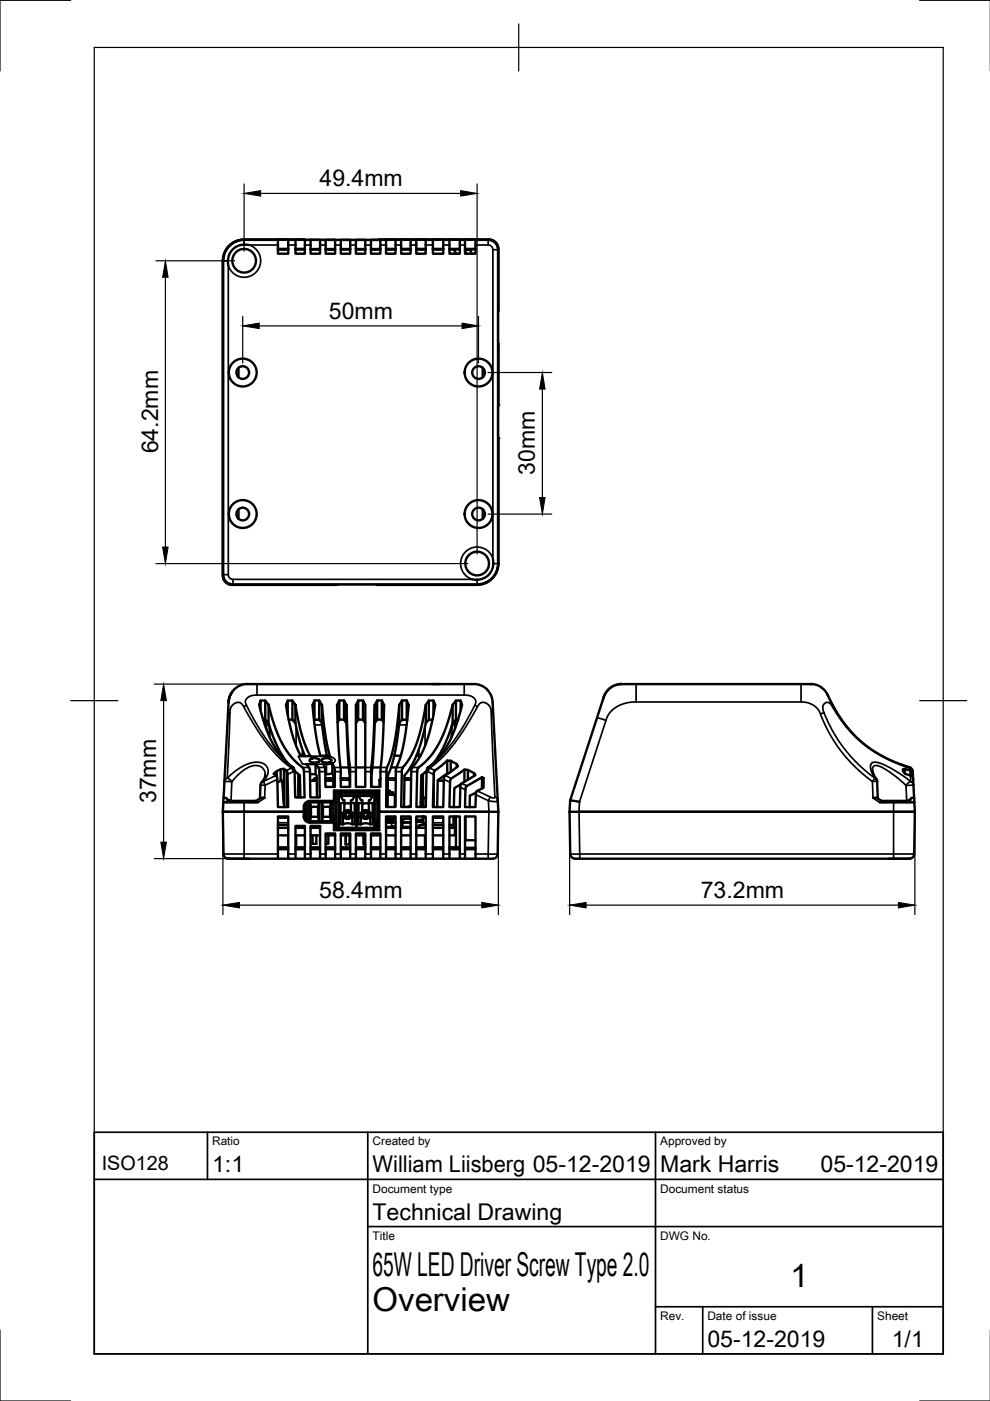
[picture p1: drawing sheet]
<svg xmlns="http://www.w3.org/2000/svg" width="210mm" height="297mm" viewBox="0 0 210 297" stroke-linecap="round" stroke-linejoin="round" font-family="sans-serif">
<!-- layer: Visible -->
<g fill="none" stroke="#000" stroke-width=".51">
<path d="M51.8 51.9l1 .1M51.8 50.8h12.6M51.8 50.8a4.5 4.5 0 0 0-4.5 4.5M51.8 51.9a3.7 3.7 0 0 0-3.4 4.4M58.9 50.8h2.2v3h-2.2zM58.9 52.8l1.3 .1M58.9 52.9h2.2M58.9 52.8h2.2M62.7 50.8h1.9v3h-1.9zM62.7 52.9h1.9M62.7 52.8h1.9M64.4 50.8h15.9"/>
<path d="M65.8 50.8h2.1v3h-2.1zM65.8 52.9h2.1M65.8 52.8h2.1M66.1 52.9h-.1M69 50.9h2.1v2.9h-2.1zM69 52.9h2.1M69 52.8h2.1M69.9 52.9h.1M70.7 52.9h.1M72.3 50.9h2v2.9h-2zM72.3 52.9h2M72.3 52.8h2"/>
<path d="M75.5 52.8h1.9M75.5 50.9h1.9v2.9h-1.9zM75.5 52.9h1.9M78.7 52.8l1.3 .1M78.7 50.9h1.9v2.9h-1.9zM78.7 52.8h1.9l-.5 .1M78.7 52.9h1.9M79.9 52.8v.1M81.9 50.8h2v3h-2zM81.9 52.9h2M81.9 52.8h2M83.9 52.8l-1.7 .1"/>
<path d="M85 50.8h2.1v3h-2.1zM85 52.9h2.1M85 52.8h2.1M87.1 52.8l-1.4 .1M88.3 50.8h2v3h-2zM88.3 52.9h2M88.3 52.8h2M90.3 52.8l-1.1 .1M91.8 50.8h2.2v3h-2.2zM91.8 52.9h2.2M91.8 52.8h2.2M94 52.8l-1.3 .1"/>
<path d="M95.3 52.9h1.2v.9M95.3 50.8h2.2v3h-2.2zM95.3 52.8h2.2M96.5 53.3l.2 .5M97.5 52.8l-1.3 .1M98.6 50.8h2.2v3h-2.2zM98.6 53.1l.3 .7M98.6 52.8h2.2M99.6 53h-1M100.8 52.8h-1.2l.5 1M50.6 78v2M102.3 78v2"/>
<path d="M105.6 65.9l.1-13.1a2.02 2.02 0 0 0-2-2h-23.3h23.3a2.02 2.02 0 0 1 2 2v33.1M105.6 72.9h.1M105.7 72.9v13M105.6 85.9v7M105.6 85.9h.1M105.6 92.9h.1M105.7 92.9v26.6a4.5 4.5 0 0 1-4.5 4.5M50.6 108v2M102.3 108v2M104.5 118.5a3.6 3.6 0 0 1-3.3 4.4M71.4 123.9l-22.1 .1a2.02 2.02 0 0 1-2.1-2v-66.7v66.7a2.02 2.02 0 0 0 2 2h52l-21.3-.1M100.1 122.8l1.1 .1"/>
<path d="M48.5 148.8l-1.1 20.4M49.6 146.2l-.9 1.4-.2 1.2 .2-1.3 .6-.9M49.6 146.2a5.6 5.6 0 0 1 4.1-1.2h46.2a4.2 4.2 0 0 1 3.4 1.2M55.2 150.6v-2.1a3.1 3.1 0 0 0 .1 2.3l1.2 3.9 1.6 3.4 1.6 2.4 2.4 2.2M55.2 148.5h1v4.1h-.4M56.2 148.5l.7 .9M56.5 152.8v1.7M56.9 149.4l1.3 4.4 1.4 3.5 1.1 1.9 1.1 1.4 2.6 2.4 .2 6.1h-2l-.1-5.5-.3-.9M56.9 149.4v3.9l-.7-.7M56.9 153.3l1 2.9 1 2.2 2 3.2M57.1 154v2.2M61 148.5a2.93 2.93 0 0 0-.1 2.4l1.1 4.9 .9 2.6 .8 1.7 .1 .2h2l-1-2.1-.9-2.7-1.3-6.1"/>
<path d="M61.2 152.6h.8M62 148.5l.6 .9v3.9l-.6-.7zM62 148.5h-1v3M62.6 153.3l.9 3.8 1.2 3.2M64.2 159.2l-.1 1M66.7 148.5a3.8 3.8 0 0 0-.3 2.7l.6 4.8 .9 4.3h1.6a.27 .27 0 0 0 .4 .1 .27 .27 0 0 0-.1-.5l-.8-4.2-.7-6.2M66.7 152.6l-.1 .2M67.7 148.5l.6 1v3.8l-.6-.7zM67.7 148.5h-1v4.1h1M68.3 153.3l.5 4.3 .5 2.7M71.9 148.5a3.7 3.7 0 0 0-.4 2.4l.3 7.5 .4 4.4v4h2v-3.8l-.4-5.1-.3-8.4M71.9 152.6l-.3 .6"/>
<path d="M72.9 148.5l.6 1v3.8l-.6-.7zM72.9 148.5h-1v4.1h1M73.5 153.3l.2 6.4 .4 4.7v2.4M75.9 148.5a4 4 0 0 0-.4 2.5v15.8h1.9v-16.7a1.78 1.78 0 0 0-.4-1.6v4.1l.4 .7M75.9 152.6l-.4 .7M77 148.5h-1.1v4.1h1.1M79.4 149.5l-.2 8-.5 5.5v3.8h2v-4l.4-4.7 .3-7.9a2.01 2.01 0 0 0-.4-1.7v4.1l.3 .6M79.4 153.3l-.3 7.7-.3 3.4v2.4M80 152.6l-.6 .7M80 148.5l-.6 1v3.8M81 148.5h-1v4.1h1M84.6 149.5l-.5 4.9-.5 3.4-.6 2.4-1 2.8-.1 8.1h2v-8l.9-2.4 .6-2.3 .6-3 .6-4.8a2.56 2.56 0 0 0-.4-2.1l.1 4.3"/>
<path d="M84.6 153.3l-1 6.9-.6 2.2-.8 2v6.7M85.2 152.6l-.6 .7M85.2 148.5l-.6 1v3.8M86.2 148.5h-1v4.1h1M88.7 159.2l.1 1M90.3 149.4l-1 4.8-1 3.6-1.4 2.9-1.7 2.4-.1 8h2l.1-8 .2-.3 1.7-2.5 1-2.2 1.2-3.7 .8-3.8a2.27 2.27 0 0 0-.2-2.1v3M90.3 153.3l-1 4-.8 2.4-1.4 3-1.3 1.7-.1 6.7M90.9 152.6l-.6 .7M90.9 148.5l-.6 .9v3.9M91.5 145h1.9M91.9 148.5h-1v4.1h.8M95.8 154v2.2"/>
<path d="M96 149.4l-1.4 4.8-1.5 3.4-1.8 2.7-2.8 2.7-.2 8.1h2l.1-7.5 .3-.9M96 153.3l-.9 2.7-1.1 2.4-1.9 3.3M96.5 152.8v1.7M96.7 152.6l-.7 .7M96.7 148.5l-.7 .9v3.9M97.7 150.6v-2.1a2.71 2.71 0 0 1-.1 2.5l-1.3 4.1-1.6 3.3-1.7 2.3-2.2 2M97.7 148.5h-1v4.1h.4M103.3 146.2l.8 1.1 .3 1.4 1.3 23.4M128 147.8l-7.1 21.9-.1 2.4M131.8 145h40.2M131.8 145l-1.3 .3-1 .5-.8 .8-.7 1.2M131.8 145a4.2 4.2 0 0 0-2.5 .9l-.8 .9-.5 1"/>
<path d="M171.9 145l1.4 .3 .9 .4M174.1 145.7l1.1 1.1 2 3.8 1.6 2.5 3 3.4 2.2 1.8 1.8 1.3 2.5 1.3 2.7 1.2M47.2 172.1h4.6M47.2 172.1l.2 9a1.01 1.01 0 0 0 .9 1M47.3 170.1h7.4M47.3 170.1l-.1 2M51.8 172.1h12.6l.1-1.4 .4-.6 .4-.2 5.5-.1v-2.2h9.6v4.5h23.3M51.8 172.1h12.6M53.9 170l-.2 .1M54.3 169.8h-5.4l-1-.6-.4-.1-.2 1M55.5 165.9l-.3 .6-.1 2.8M56.1 169.2h-.8l-1.5 .8"/>
<path d="M56.2 164.3l-.2 .8-.5 .8M58 164.1a2.32 2.32 0 0 1 2.3-1l.5 .3 .2 .6 .1 7.1h-2.2l-.1-6.2-.2-.4zM58.7 163.5v1.1M58.9 179.6h2.2M58.9 174.9h2.2M58.9 177.1h2.2M58.9 175.5h2.2M59.5 165.6l-.7 .3M59.9 160.2h-.4M60.2 163v7.3l-.4-4.8-.3 .1v-2.5M60.2 170.3v.8M62.2 162.7h.1"/>
<path d="M62.4 163.4l1.2 1 .1 4.7M62.7 179.6h1.9M62.7 177.1h1.9M62.7 175.5h1.9M62.8 177.1v2.5l.4 .5M63.2 164.1v5M63.8 160.2h.8M63.9 175.1v.4M64.4 173.1l.2 .7 .8 .6h5.4l.3-.3M64.4 173.1h.1M65.2 172.1h-.8v1M65.2 170.3v3.7"/>
<path d="M65.2 172.9l-.2 1M65.7 170.1v4M65.7 170.1l-.6 .2-.4 .7v2.4l.5 .6 .5 .1M65.7 161l.6-.2 .7-.1 .6 .3 .1 .3-.5 .3-.8 .1-.6-.2zM65.7 174.1h5.4M65.7 170.1h5.4M65.7 164.1h1.2M65.7 170.1l.2 1v2.1l-.2 .9M65.7 165.5h1.4M65.8 177.1h2.1M65.8 179.6h2.1M65.9 173.2h1.5l.2 .9"/>
<path d="M65.9 171.1h1.5M66 175.1l-.1 .4M66 175.3h.3M66.3 175.1v.4M66.3 177.1v1.8h.8v-1.8M66.4 165.4v.1M66.9 162h-2l.7 .8 .1 .5 .1 5.8h2l-.2-6.1-.7-1v2.1l.2 .3 .1 4.7M67.1 175.1v.4M67.1 165l-.4 .1-.2 .3M67.5 175.2v.3h.2M67.5 175.2h.1M67.6 170.1l-.2 1v2.1"/>
<path d="M67.6 175.2h-.1v.3M67.6 175.2h.3M67.7 170.1v4M67.9 175.2h-.4v.3h.4h-2.1M67.9 160.2h1.4M68.2 170.1v4M68.3 161l.4-.2 .8-.1 .6 .3 .2 .3-.5 .3-.9 .1-.7-.3zM68.3 170.1l.2 1v2.1l-.2 .9M68.5 173.2h1.5l.2 .9M68.5 171.1h1.5M69 165h1.7h-.9M69 165.5h1.7"/>
<path d="M69 177.1h2.1M69 179.6h2.1M69.6 177.1v1.8h-.6M70.2 170.1l-.2 1v2.1M70.2 170.1v4M70.5 161.8l-2 .2 .5 1.1v3.7h2l-.1-4.1-.4-.9 .2 5M70.5 164l-1.5 .1M70.7 170.1v4M70.7 172.9l.2 1.2M70.8 174.4v1.6l.3-.3h9M70.8 167.6l.3 .3h9M70.8 173.6h.4"/>
<path d="M70.9 174.1h.3M71.1 174.9h.1M71.1 174.1v1.6M71.1 167.9v2.2l-.3-.3M71.1 174.3h.1M71.1 174.3l.1 .6M71.2 175.3l-.1 .1M71.2 174.7h.1M71.2 174.9v.4M71.3 167.9v.2M71.8 168.1h-.5l-.1 1.5 .1 5.9M71.8 168.1h3.8v7.4h-3.8z"/>
<path d="M71.8 168.1v7.4h-.7M71.8 167.9v.2M72.1 168.6l.6 1.1h.3v.6h-.8v4.5h.5M72.2 173.1h.3l.2 .2v1.5M72.2 162.7h1.8M72.2 168.7h3M72.3 177.1h2M72.3 179.6h2M73 171.8v-1.5h1.4v1.5a.64 .64 0 0 0 .8 .6M73 171.8a.65 .65 0 0 1-.8 .6M73.3 172.3h.8v.9h-.8zM73.3 177.1v1.9z"/>
<path d="M74.1 177.1v1.9h-.8M74.2 165h-2h.2M74.7 174.8l-.8-.2-1.2 .2M75.2 173.1h-.3l-.2 .2M75.3 168.6l-.6 1.1h-.3v.6h.8v4.5h-.5v-1.5M75.5 177.1h1.9M75.5 162.7h1.9M75.5 179.6h1.9M75.6 168.1h3.8v7.4h-3.8zM75.6 167.9v.2M75.9 168.6l.6 1.1h.3v.6h-.8v4.5h.5M76 173.1h.3l.2 .2v1.5"/>
<path d="M76 168.7h3M76.8 171.8v-1.5h1.4v1.5a.63 .63 0 0 0 .8 .6M76.8 171.8a.65 .65 0 0 1-.8 .6M77.1 172.3h.8v.9h-.8zM77.1 177.1v1.9zM77.1 179h.3M78.5 173.3v1.5M78.5 174.8l-.8-.2-1.2 .2M78.7 177.1h1.9M78.7 179.6h1.9M79 162.7h1.7M79 173.1h-.3l-.2 .2"/>
<path d="M79.1 168.6l-.6 1.1h-.3v.6h.8v4.5h-.5M79.4 168.1h.5v7.4h-.5zM79.4 167.9v.2M79.9 175.5h.2M79.9 175.3h.2M79.9 168h.2M79.9 168.5h.2M79.9 167.9v.2M80 174.3h.1M80 174.4h.1M80 173.8h.1M80 173.5h.1"/>
<path d="M80.1 175.7l.3 .3h-9.6M80.1 175.7v-3.6h.3v3.9M80.4 172.1h23.3M80.4 167.6l-.3 .3v4.2M80.7 165l-.2 .4v1.4M81.9 175.3h2M81.9 174.3h2M81.9 174.4h2M81.9 173.5h1.8M81.9 177.1h2M81.9 175.5h2M81.9 173.8h.1"/>
<path d="M81.9 179.6h2M82.2 168h1M82.2 167.7h.4M82.2 168.5h1.5M82.2 165h1.7h-.1M82.3 174.3v-.5l.9 .5M82.3 173.8l-.4 .1M82.6 167.7l.1 .3M82.7 173.8v.2M82.8 175.5h.1M82.8 175.3v.2M82.8 175.3h.6v.2h-.6z"/>
<path d="M82.9 162.7h1.1M82.9 175.3l-.1 .2h.2M83 175.3h.1M83.1 175.3h.1M83.2 175.3h.1M83.2 168l.5 .5v2.6M83.3 175.3l.1 .2h-.1M83.4 175.3v.2M83.4 175.5h.1M83.6 160.2h1.4M83.7 173.1v.4l-.3 .3h-.9M85 174.3h2.1"/>
<path d="M85 174.4h2.1M85 175.3h2.1M85 177.1h2.1M85 175.5h2.1M85 174.1h.3M85 179.6h2.1M85 173.6h.1M85 175.4h2.1M85.1 173.8h.3M85.1 173.8l.2 .2M85.1 173.1v.7M85.2 173.9l-.2 .1"/>
<path d="M86 173.6a.75 .75 0 0 0-.7 .7M86 173.6h.1M86 173.6h1.1M86.4 165h-.6h1.4M87 162.7h.4zM87.1 171l-.7 .1M88.3 173.8h1.4M88.3 174h1.4M88.3 179.6h2M88.3 177.1h2M88.3 175.5h2M88.3 174.2h1.4"/>
<path d="M88.3 160.2h.9M88.6 174v.2M89 175.2h-.3v.3M89.2 171h.5M89.2 170.1h.5M89.7 164.1v7M89.7 174.5v.4M89.7 173.1v.2M89.7 173.1v1.3l.2 .4 .2 .1M90 169.2h.3M90 169.1l-.3 .4M90.1 177.1v2.5l-.4 .5"/>
<path d="M90.3 174.9h-1.3v.6M90.5 163.4l-1.2 1-.1 6.7M90.8 162.7h-.1M91.8 179.6h2.2M91.8 174.9h2.2M91.8 177.1h2.2M91.8 175.5h2.2M92.8 165.5h1.3M93 160.2h.4M94.8 161.3l-2.8 2.3-.2 7.5h2.2l.2-6.4 .1-.3 2.3-1.6a.44 .44 0 0 0 .4-.3 .44 .44 0 0 0-.2-.5v.7M94.8 163.9l-2 1.5-.1 5.7M95.3 175.5h1.2v1.6h-1.2"/>
<path d="M95.3 174.9h.7v.6M95.3 179.6h1.4M95.6 161.3h-.8v2.6l.3 .1M96.2 173.1l-.1 2.4M96.7 179.6h.8M96.7 179.6l-.4 .5M96.7 173.1v6.5M96.8 162l-1.2-.7v2.3M97.4 179.8h.1M97.4 179.8l-.7 .3M97.5 179.6l-.1 .2M97.7 166.3l-1.4 .8-.1 4"/>
<path d="M98.5 163.2l-2.8 1.8-.2 .3-.2 5.8h2.2l.1-4.4 .1-.5 3.1-1.9-.3-.4v.6M98.6 179.8h2.2M98.7 178.1h2.1M98.7 178.1l-.1 .2M98.7 173.1v5M99.2 163.2h-.7v2.6M100.5 163.9l-1.3-.7v2.1M100.9 168l-1.3 .7v2.4M102.2 164.8l.3 .2v1.4a.71 .71 0 0 1-.6 1l-.7 .3-.3 .4-.1 3h-2.2l.1-3.7 .2-.7 3.3-1.9v2.4M103.7 172.1h2M105.7 172.1l-.2 9a1.01 1.01 0 0 1-1 1M120.8 172.1l.1 9a1.35 1.35 0 0 0 1.6 1h70.4"/>
<path d="M120.8 172.1h73.2M120.9 169.7l2 .3M122.7 172.1h71.3M185 163.2l.2 .9 .6 1.1M185.1 169.2h.8l1.5 .8M185.8 165.2l.2 .5M186 165.7l.1 3.6M186.5 170.1h7.4M187 169.8h5.4l.9-.6 .5-.1 .1 1M187.4 170l.2 .1M191 162.1l1 .3a1.53 1.53 0 0 1 1.5 1.8l.1 1M191 162.1l1.9 .6"/>
<path d="M191.9 163v1M193.5 164.2l-.1-.4-.3-.4-1.2-.4-.5 .1a1.21 1.21 0 0 0 1.3 1.2l.6 .3 .3 .4 .2 4.2M193.9 170.1l.1 2M194 172.1l-.2 9a1.01 1.01 0 0 1-.9 1M52.8 182.1h-4.5h12.8M58.9 182.1v-9h2.2v9M58.9 180.1h2.2M61.1 182.1h43.4M62.7 182.1v-7h1.9v7M62.7 180.1h1.9M65.8 182.1v-7h2.1v7M65.8 180.1h2.1"/>
<path d="M69 182.1v-5.4h2.1v5.4M69 180.1h2.1M72.3 182.1v-5.4h2v5.4M72.3 180.1h2M75.5 182.1v-5.4h1.9v5.4M75.5 180.1h1.9M78.7 182.1v-5.4h1.9v5.4M78.7 180.1h1.9M81.9 182.1v-9h2v9M81.9 180.1h2M85 182.1v-9h2.1v9M85 180.1h2.1"/>
<path d="M88.3 182.1v-9h2v9M88.3 180.1h2M91.8 182.1v-9h2.2v9M91.8 180.1h2.2M95.3 182.1v-9h2.2v9M95.3 180.1h2.2M98.6 182.1v-9h2.2v9M98.6 180.1h2.2M188.4 182.1h4.5"/>
<circle cx="51.8" cy="55.3" r="2.51"/>
<circle cx="51.5" cy="79" r="1.34"/>
<circle cx="51.5" cy="79" r="2.95"/>
<circle cx="101.5" cy="79" r="1.34"/>
<circle cx="101.5" cy="79" r="2.95"/>
<circle cx="51.5" cy="109" r="1.34"/>
<circle cx="51.5" cy="109" r="2.95"/>
<circle cx="101.2" cy="119.5" r="2.51"/>
<circle cx="101.5" cy="109" r="1.34"/>
<circle cx="101.5" cy="109" r="2.95"/>
<circle cx="73.7" cy="172.7" r=".94"/>
<circle cx="77.5" cy="172.7" r=".94"/>
</g>
<!-- layer: Visible Narrow -->
<g fill="none" stroke="#000" stroke-width=".36">
<path d="M48.3 55.3h-.9v66.5h1M51.8 50.8v.1h7.1M51.8 50.9v1M51.8 50.9a4.3 4.3 0 0 0-4.4 4.4h-.2M58.9 52l-6.1-.1a3.5 3.5 0 0 1 1.4 5.9 3.5 3.5 0 0 1-5.8-1.5v65.5a1.01 1.01 0 0 0 1 1h50.7a3.5 3.5 0 0 1-1.4-5.8 3.5 3.5 0 0 1 5.8 1.4M61.1 50.9h1.6M61.1 52h1.6M64.6 50.9h1.2M64.6 52h1.2M67.9 50.9h1.1M67.9 52h1.1M71.1 50.9h1.2"/>
<path d="M71.1 52h1.2M74.3 50.9h1.2M74.3 52h1.2M77.4 50.9h1.3M77.4 52h1.3M80.6 50.9h1.3M80.6 52h1.3M83.9 50.9h1.1M83.9 52h1.1M87.1 50.9h1.2M87.1 52h1.2M90.3 50.9h1.5"/>
<path d="M90.3 52h1.5M94 50.9h1.3M94 52h1.3M97.5 50.9h1.1M97.5 52h1.1M100.8 52h2.7a1.01 1.01 0 0 1 1 .9v65.6M103.5 52v-1a1.89 1.89 0 0 1 2 1.9h-1M103.7 50.8l-.2 .1h-2.7M105.7 52.8l-.2 .1v66.6h.2M104.6 119.5h.9a4.3 4.3 0 0 1-4.3 4.3M47.2 122l.2-.2a1.95 1.95 0 0 0 2 2v-1M49.3 124l.1-.1h51.8v.1"/>
<path d="M101.2 122.9v1M48.7 151.1l-.5 13.9M48.7 151.1l.3-1.1 .6-.7 .7-.4 .6 .1 .4 .2 2.7 4.7 2.5 3.6 2.2 2.6 3.1 2.7-1.1 .6v7.7M48.8 151.1l-.5 .3M52.3 149.5l-.6 .4M54.5 145v2.4M57.1 153.7h-.6M62.8 154v4.1M67.8 152.7h-1.2M68.3 153.7h-1.6M84.6 153.7h1.6M85.1 152.7h1.2"/>
<path d="M90.1 154v4.1M95.9 153.7h.6M98.4 145v2.4M100.7 149.5l.5 .4M104.2 151.1l.4 .3M126.6 152.2l1.9 .5M128.5 152.7l-5.6 17.3-.1 2.1 .1 9h-2M134.9 145v3.8h34.9v-3.8M134.9 148.8l-2.3 .3-2 .9-1.4 1.2-.7 1.5M169.8 148.8l1.5 .2 1.2 .5 .9 .8 .6 1.1M174 151.4l1.9 4.1 2.5 3.8 3.1 3.5 3.5 2.9M174.7 151.1l-.7 .3"/>
<path d="M176.6 149.5l-.1 .3M48.1 169.4v.7M48.1 170.1h-.6M48.2 165l1.4-1.3 1.9-1.3 1.8-.7 1.4-.1 1.3 .4 .5 .5 .3 .7-.1 1.1-.9 1.4M48.2 165l1 .7M48.2 165l-.4 .3-.2 .4h1.6M49.1 165.7l-.1 4.1M51.8 170.1v11h7.1M53.9 170v.1M55.8 165.7l-.3 .2M55.8 165.7l.4 .8M56.2 166.5l-.1 2.7-1.4 .9"/>
<path d="M56.2 166.5h-1M56.2 164.3l-.2-1-.5-.6-.8-.4-1.1 .1-.9 .3-1.2 .7-1.2 1-1.2 1.3M58.5 164.4l-2.7 1.3M58.8 165.2l-2.6 1.3M58.9 173.4h2.2M58.9 174.4h2.2M60.5 161.1v.2M60.9 163.6v7.5M61.3 162.1l-1.2-1.1-2.1-2.2-1.7-2.3-1.6-2.5-2.6-4.8v-.8l.6-.7 1.4-.3h44.7l1.4 .3 .6 .7v.8l-2.6 4.8-1.6 2.5-1.7 2.3-2.1 2.2-1.2 1.1M62.2 163.6l-.4-.8 .4-.1v.9M62.5 163.6l-1.5 .6M63.8 160.3h-.6l1 1.7h.7"/>
<path d="M64.2 162.7h1.3M64.5 163.6h1.2M64.7 173.1h-.3M64.7 171.1h-.3h.3M65.2 173.3l-.1 .6M65.2 173h.1M65.3 170.2v3.8M65.7 169.8v.3M65.7 174.1v.3M65.7 165.6h1.4M65.8 160.3h2.1M65.8 175.4h.5"/>
<path d="M66 175.2h.3M66 175.3h.3M66.4 165.4h.7M66.9 162h1.6M67.1 175.4h.4M67.5 162.7h1.4M67.7 163.6h1.3M69 165.4h1.7M69 165.6h1.7M69.2 162v2.1M70 160.4l.7 .3 .3 .3v.5l-.5 .3M70.7 165.6v1.2"/>
<path d="M70.7 170.1v4M70.7 165.5v.1M70.7 165.6h.1M70.7 173.3l.1 .8M70.7 173h.1M70.8 173.3h.4M70.9 162.7h1.3M71 163.6h1.2M71.1 174.3h.1M71.1 174.4h.1M71.2 175.3h-.1M72.1 168.6h3.2"/>
<path d="M72.2 165.4h1.9M73 172.7a.69 .69 0 0 0 .7 .7 .69 .69 0 0 0 .7-.7M73 172.7h.1M73 172.7a.69 .69 0 0 1 .7-.7 .69 .69 0 0 1 .7 .7M74.2 162.7h1.3M74.2 163.6h1.3M74.4 172.7h.1M75.9 168.6h3.2M76.8 172.7a.69 .69 0 0 0 .7 .7 .69 .69 0 0 0 .7-.7M76.8 172.7h.1M76.8 172.7a.69 .69 0 0 1 .7-.7 .69 .69 0 0 1 .7 .7M77.4 163.6h1.3"/>
<path d="M77.4 162.7h1.3M78.2 172.7h.1M79.9 175.4h.2M79.9 175.3h.2M80.5 165.4h.2M80.7 163.6h1.2M80.7 162.7h1.3M81.9 175.5h.9M82.2 167.7h.4M82.2 165.4h1.7M83 174.3v1M83.4 175.5h.5"/>
<path d="M83.9 163.6h1.3M84 162.7h1.4M85 173.3h.1M85.4 174.3v1M85.8 165.4h1.4M87.2 163.6h1.3M87.4 162.7h1.4M88.3 175.4h.4M88.3 174.3h1.4M89.7 173.4h.6M89.7 174.4h.6M89.7 169.5h.1"/>
<path d="M89.8 169.5v1.6M89.8 174.8v.1M90 169.2h.3M90 169.2l-.2 .3M90 169.1v.1M90.4 163.6l1.5 .6M90.7 163.6l.4-.8h-.2l-.2-.1v.9M91.8 173.4h2.2M91.8 174.4h2.2M92 163.6v7.5M92.2 163.4l-1.1-.6 3.1-2.7 2.3-2.6 2.4-3.6 2.7-4.6 .7-.4 .7 .1 .7 .6 .4 1.1 .8 18.4h-.7l-3-1.4M92.5 161.1v.2"/>
<path d="M92.8 165.6h1.3M94.1 165.2l1.3 .7M94.4 164.4l1.3 .6M96.1 173.1v2.3h-.1M96.2 175.4l-.1 .1M97.6 166.9l1.1 .5M97.9 166.1l1.1 .5M100.9 168.5l2.6 1.3 .2 2.3-.2 9h-2.7M103.9 169l-.3 .8 1.1 .2 .7-.1 .1-.1a.84 .84 0 0 0-.6-.8M185 165.7l.1 3.5 1.4 .9M185 163.2v-.5l.3-.3 .5-.1 .9 .2 2.9 1.9 2.5 2.1M185 165.7h1"/>
<path d="M185.5 165l-.7-1.3-.2-1.3 .3-.6 .8-.2 1.1 .3 1.9 .9 2.7 1.6 1.7 1.3M185.5 165l-2.2-1.7-2-1.9-1.7-1.9-1.7-2.2-1.4-2.4-1.9-3.9-.1-1.2 .5-.8 .6-.1 .5 .4 1.7 2.6 1.8 2.4 2.4 2.5 1.8 1.5 1.9 1.3 2.3 1.3 5 1.9 .1 2.9M185.5 165l-.5 .7M185.5 165l.3 .2M187.4 170l-.1 .1M189.5 170.1v11h4.3M192.1 166.5l.1 3.3M192.9 162.7l.5 .4 .1 .5M193.1 169.4v.7M193.1 170.1h.6M193.1 165.7l.4 .3 .2 .5h-1.6M193.1 165.7l-.5 .3-.5 .5"/>
<path d="M193.4 163.6v1M47.4 181.1h4.4v1M61.1 181.1h1.6M64.6 181.1h1.2M67.9 181.1h1.1M71.1 181.1h1.2M74.3 181.1h1.2M77.4 181.1h1.3M80.6 181.1h1.3M83.9 181.1h1.1M87.1 181.1h1.2M90.3 181.1h1.5"/>
<path d="M94 181.1h1.3M97.5 181.1h1.1M105.5 181.1h-2v1M122.9 182.1v-1h66.6v1"/>
<circle cx="73.7" cy="172.7" r=".88"/>
<circle cx="77.5" cy="172.7" r=".88"/>
</g>
<!-- layer: Visible -->
<g fill="#000">
<circle cx="60.2" cy="52.9" r=".25"/>
<circle cx="64.4" cy="50.8" r=".25"/>
<circle cx="66" cy="52.9" r=".25"/>
<circle cx="69.9" cy="52.9" r=".25"/>
<circle cx="105.6" cy="92.9" r=".25"/>
<circle cx="105.6" cy="85.9" r=".25"/>
<circle cx="172" cy="145" r=".25"/>
<circle cx="64.7" cy="173.1" r=".25"/>
<circle cx="65.8" cy="160.3" r=".25"/>
<circle cx="71.1" cy="170.1" r=".25"/>
<circle cx="71.1" cy="174.9" r=".25"/>
<circle cx="73.9" cy="162.1" r=".25"/>
<circle cx="83" cy="175.3" r=".25"/>
<circle cx="83.1" cy="175.3" r=".25"/>
<circle cx="83.3" cy="175.3" r=".25"/>
</g>
<!-- layer: Visible Narrow -->
<g fill="#000">
<circle cx="64.4" cy="50.8" r=".18"/>
<circle cx="66.1" cy="52.9" r=".18"/>
<circle cx="69.8" cy="52.9" r=".18"/>
<circle cx="70.7" cy="52.9" r=".18"/>
<circle cx="105.6" cy="72.9" r=".18"/>
<circle cx="105.6" cy="65.9" r=".18"/>
<circle cx="105.6" cy="92.9" r=".18"/>
<circle cx="105.6" cy="85.9" r=".18"/>
<circle cx="71.1" cy="174.9" r=".18"/>
</g>
<!-- layer: Dimensions -->
<g fill="none" stroke="#000" stroke-width=".25">
<path d="M51.8 39v14.3M101.2 39v78.5M33.1 55.3h16.7M35.1 58.8v57.2M55.3 41h42.4M51.5 67.1v9.9M54.9 69.1h43.1M101.5 67.1v9.9M103.5 79h13.5M115 82.5v23M33.1 119.5h66.1M103.5 109h13.5"/>
<path d="M32.7 145h19.8M34.7 148.6v29.9M47.3 174.1v19.8M105.7 174.1v19.8M120.8 174.1v19.8M194 174.1v19.8M32.7 182h18.1M50.8 191.9h51.4M124.3 191.9h66.2"/>
</g>
<g fill="#000" stroke="#000" stroke-width=".21">
<path d="M35.1 55.3l.5 3.5h-1.1zM51.8 41l3.5-.6v1.2zM97.7 40.4l3.5 .6-3.5 .6zM51.5 69.1l3.4-.6v1.2zM98 68.5l3.5 .6-3.5 .6zM115 79l.6 3.5h-1.2zM34.5 116h1.1l-.5 3.5zM114.4 105.5h1.2l-.6 3.5zM34.7 145l.6 3.6h-1.2zM34.1 178.5h1.2l-.6 3.5zM47.3 191.9l3.5-.6v1.2zM102.2 191.3l3.5 .6-3.5 .6z"/>
<path d="M120.8 191.9l3.5-.6v1.2zM190.5 191.3l3.5 .6-3.5 .6z"/>
</g>
<!-- layer: Border -->
<path d="M15 .1h-15v15M20 10.1h180v276.9h-180zM110 5.1v10M195 .1h15M15 148.6h10M195 148.6h10M0 282.1v14.9h15M195 297h15" fill="none" stroke="#000" stroke-width=".25"/>
<!-- layer: TitleBlock -->
<path d="M20 240.1h180v46.9h-180zM20 250h180M44 240.1v9.9M78 240.1v46.9M139 240.1v46.9M78 260.1h122M139 277.1h61M149 277.1v9.9M185 277.1v9.9" fill="none" stroke="#000" stroke-width=".36"/>
<g font-size="7">
<text x="79" y="270.6">65W LED Driver Screw Type 2.0</text>
<text x="167.5" y="273">1</text>
<text x="79" y="278.1">Overview</text>
</g>
<g font-size="4.9">
<text x="67.8" y="39.4">49.4mm</text>
<text x="69.7" y="67.5">50mm</text>
<text x="33.5" y="96.1" transform="rotate(-90 33.5 96.1)">64.2mm</text>
<text x="113.4" y="100.7" transform="rotate(-90 113.4 100.7)">30mm</text>
<text x="33.1" y="170.3" transform="rotate(-90 33.1 170.3)">37mm</text>
<text x="67.7" y="190.4">58.4mm</text>
<text x="148.6" y="190.3">73.2mm</text>
<text x="45" y="248.5">1:1</text>
<text x="79" y="248.5">William Liisberg 05-12-2019</text>
<text x="140" y="248.5">Mark Harris</text>
<text x="174" y="248.5">05-12-2019</text>
<text x="79" y="258.6">Technical Drawing</text>
<text x="150" y="285.5">05-12-2019</text>
<text x="189.1" y="285.7">1/1</text>
</g>
<text font-size="4.2" x="21.6" y="248.1">ISO128</text>
<g font-size="2.5">
<text x="45" y="242.9">Ratio</text>
<text x="79" y="242.9">Created by</text>
<text x="140" y="242.9">Approved by</text>
<text x="79" y="252.8">Document type</text>
<text x="140" y="252.8">Document status</text>
<text x="79" y="262.9">Title</text>
<text x="140" y="262.9">DWG No.</text>
<text x="140" y="279.9">Rev.</text>
<text x="150" y="279.9">Date of issue</text>
<text x="186" y="279.9">Sheet</text>
</g>
</svg>
